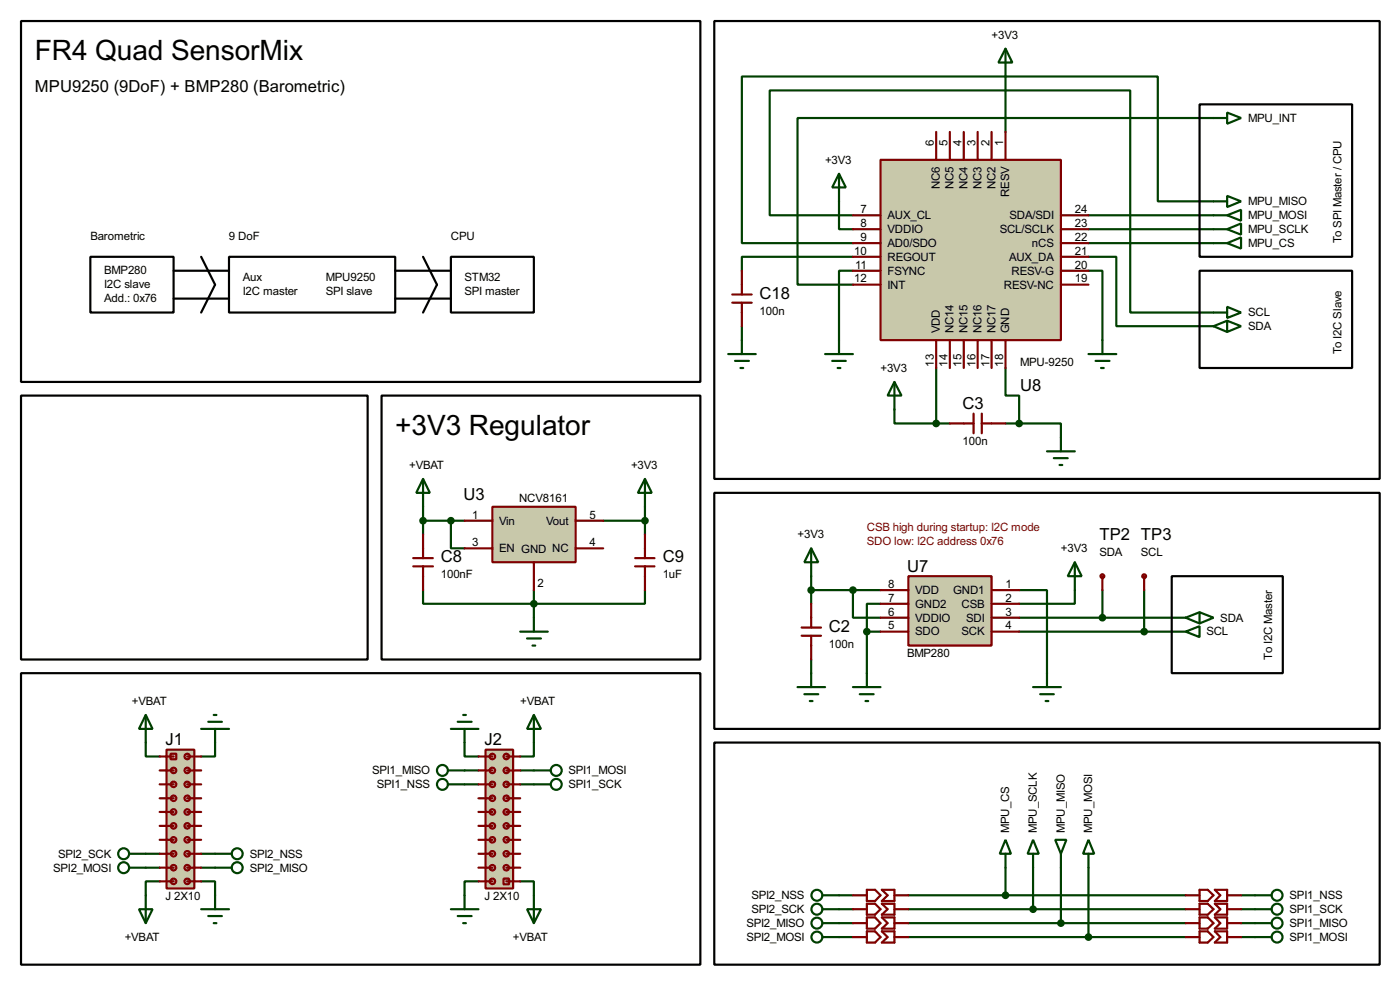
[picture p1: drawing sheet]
<svg xmlns="http://www.w3.org/2000/svg" width="256mm" height="180mm" viewBox="0 0 256 180" stroke-linecap="round" stroke-linejoin="round" font-family="sans-serif">
<g fill="none" stroke="#004000" stroke-width=".4">
<path d="M184.2 14v10.2M153.7 36.9v5.1h2.6M156.3 39.4h-15.3v-22.8h66.1v40.6h15.2M199.4 39.4h22.9M222.3 36.9h-10.2v-22.9h-76.2v30.5h20.4M222.3 21.6h-76.2v30.5h10.2M135.9 59.7v2.6M156.3 47h-20.4v2.6M156.3 49.6h-2.6v12.7M199.4 49.6h2.6v12.7M199.4 47h5.1v12.7h17.8M199.4 42h22.9"/>
<path d="M199.4 44.5h22.9M163.9 75v2.5h7.6M171.5 67.4v10.1M171.5 77.5h2.5M184.2 67.4v5h2.5v5.1M184.2 77.5h2.5M186.7 77.5h7.7v2.6M77.5 95.3h7.6M77.5 92.8v5M82.6 95.3v5.1h2.5M110.5 95.3h7.7M118.2 92.8v5"/>
<path d="M77.5 108v2.5h40.7v-2.5M95.3 115.6h5.1M96.6 116.9h2.5M97.6 118.2h.5M97.8 108v7.6M148.6 105.5v5M148.6 108h12.7M156.3 108v5.1h5M158.8 115.6v7.6M158.8 115.6h2.5M161.3 110.5h-2.5v5.1M186.7 108h5.1v15.2"/>
<path d="M186.7 115.6h28M186.7 113.1h30.5M196.9 108v2.5h-10.2M202 108v5.1M209.6 108v7.6M26.7 135.9v2.6h2.6M39.4 135.9v2.6h-2.5M85.1 135.9v2.6h2.6M97.8 135.9v2.6h-2.5M148.6 120.7v2.5M26.7 158.8h2.6M26.7 156.3h2.6"/>
<path d="M36.9 158.8h2.5M36.9 156.3h2.5M85.1 141h2.6M85.1 143.6h2.6M95.3 141h2.5M95.3 143.6h2.5M184.2 158.8v5.1M189.3 158.8v7.6M194.4 158.8v10.2M199.4 158.8v12.7M29.3 161.3h-2.6v2.6M36.9 161.3h2.5v2.6"/>
<path d="M87.7 161.3h-2.6v2.6M95.3 161.3h2.5v2.6M153.7 169h2.6M153.7 171.5h2.6M153.7 166.4h2.6M153.7 163.9h2.6M166.4 169h50.8M166.4 171.5h50.8M166.4 166.4h50.8M166.4 163.9h50.8M227.4 169h2.5M227.4 171.5h2.5"/>
<path d="M227.4 166.4h2.5M227.4 163.9h2.5"/>
</g>
<path d="M77.5 97.8v4.4M118.2 97.8v4.4M75.7 103.7h3.6M75.7 102.2h3.6M77.5 103.7v4.3M116.4 103.7h3.5M116.4 102.2h3.5M118.2 103.7v4.3" fill="none" stroke="#800000" stroke-width=".4"/>
<circle cx="97.8" cy="110.5" r=".5" fill="#004000" stroke="#004000" stroke-width=".4"/>
<path d="M90.2 92.8h15.3v10.1h-15.3z" fill="#c8c8aa" stroke="#800000" stroke-width=".4"/>
<path d="M85.1 95.3h5.1M105.5 95.3h5M85.1 100.4h5.1M97.8 102.9v5.1M105.5 100.4h5" fill="none" stroke="#800000" stroke-width=".4"/>
<g fill="#004000" stroke="#004000" stroke-width=".4">
<circle cx="82.6" cy="95.3" r=".5"/>
<circle cx="118.1" cy="95.3" r=".5"/>
<circle cx="77.5" cy="95.3" r=".5"/>
</g>
<path d="M77.5 87.7l1.3 2.5h-2.5zM77.5 87.7v5.1M118.2 87.7l1.2 2.5h-2.5zM118.2 87.7v5.1" fill="none" stroke="#004000" stroke-width=".4"/>
<path d="M69.9 72.4h58.4v48.3h-58.4z" fill="none" stroke="#000" stroke-width=".4"/>
<g fill="#c8c8aa" stroke="#800000" stroke-width=".4">
<path d="M89 137.2h5v25.4h-5z"/>
<path d="M92.3 160.8h1v1.1h-1z"/>
</g>
<g fill="#c8c8aa" stroke="#800000" stroke-width=".4">
<circle cx="92.7" cy="158.8" r=".5"/>
<circle cx="92.7" cy="156.3" r=".5"/>
<circle cx="92.7" cy="153.7" r=".5"/>
<circle cx="92.7" cy="151.2" r=".5"/>
<circle cx="90.2" cy="161.3" r=".5"/>
<circle cx="90.2" cy="158.8" r=".5"/>
<circle cx="90.2" cy="156.3" r=".5"/>
<circle cx="90.2" cy="153.7" r=".5"/>
<circle cx="90.2" cy="151.2" r=".5"/>
<circle cx="92.7" cy="146.1" r=".5"/>
<circle cx="92.7" cy="143.6" r=".5"/>
<circle cx="92.7" cy="141" r=".5"/>
<circle cx="92.7" cy="138.5" r=".5"/>
<circle cx="90.2" cy="148.6" r=".5"/>
<circle cx="90.2" cy="146.1" r=".5"/>
<circle cx="90.2" cy="143.6" r=".5"/>
<circle cx="90.2" cy="141" r=".5"/>
<circle cx="90.2" cy="138.5" r=".5"/>
<circle cx="92.7" cy="148.6" r=".5"/>
</g>
<g fill="none" stroke="#800000" stroke-width=".4">
<path d="M87.7 138.5h2.5M92.8 138.5h2.5M87.7 158.8h2.5M87.7 156.3h2.5M87.7 153.7h2.5M87.7 151.2h2.5M87.7 148.6h2.5M87.7 146.1h2.5M87.7 143.6h2.5M87.7 141h2.5M92.8 158.8h2.5M92.8 156.3h2.5"/>
<path d="M92.8 153.7h2.5M92.8 151.2h2.5M92.8 148.6h2.5M92.8 146.1h2.5M92.8 143.6h2.5M92.8 141h2.5M87.7 161.3h2.5M92.8 161.3h2.5"/>
</g>
<g fill="#c8c8aa" stroke="#800000" stroke-width=".4">
<path d="M30.5 137.2h5.1v25.4h-5.1z"/>
<path d="M31.3 138h1v1h-1z"/>
</g>
<g fill="#c8c8aa" stroke="#800000" stroke-width=".4">
<circle cx="31.8" cy="141" r=".5"/>
<circle cx="31.8" cy="143.6" r=".5"/>
<circle cx="31.8" cy="146.1" r=".5"/>
<circle cx="31.8" cy="148.6" r=".5"/>
<circle cx="34.3" cy="138.5" r=".5"/>
<circle cx="34.3" cy="141" r=".5"/>
<circle cx="34.3" cy="143.6" r=".5"/>
<circle cx="34.3" cy="146.1" r=".5"/>
<circle cx="34.3" cy="148.6" r=".5"/>
<circle cx="31.8" cy="153.7" r=".5"/>
<circle cx="31.8" cy="156.3" r=".5"/>
<circle cx="31.8" cy="158.8" r=".5"/>
<circle cx="31.8" cy="161.3" r=".5"/>
<circle cx="34.3" cy="151.2" r=".5"/>
<circle cx="34.3" cy="153.7" r=".5"/>
<circle cx="34.3" cy="156.3" r=".5"/>
<circle cx="34.3" cy="158.8" r=".5"/>
<circle cx="34.3" cy="161.3" r=".5"/>
<circle cx="31.8" cy="151.2" r=".5"/>
</g>
<g fill="none" stroke="#800000" stroke-width=".4">
<path d="M29.3 138.5h2.5M34.3 138.5h2.6M29.3 141h2.5M29.3 143.6h2.5M29.3 146.1h2.5M29.3 148.6h2.5M29.3 151.2h2.5M29.3 153.7h2.5M29.3 156.3h2.5M29.3 158.8h2.5M34.3 141h2.6M34.3 143.6h2.6"/>
<path d="M34.3 146.1h2.6M34.3 148.6h2.6M34.3 151.2h2.6M34.3 153.7h2.6M34.3 156.3h2.6M34.3 158.8h2.6M29.3 161.3h2.5M34.3 161.3h2.6"/>
</g>
<g fill="none" stroke="#004000" stroke-width=".4">
<path d="M26.7 130.9l1.3 2.5h-2.5zM26.7 130.9v5M36.9 133.4h5.1M38.2 132.1h2.5M39.2 130.9h.5M39.4 133.4v2.5M82.6 133.4h5.1M83.9 132.1h2.5M84.9 130.9h.5M85.1 133.4v2.5M97.8 130.9l1.3 2.5h-2.5zM97.8 130.9v5"/>
<path d="M23.7 158.8h3M23.7 156.3h3M39.4 158.8h3.1M39.4 156.3h3.1M82.1 141h3M82.1 143.6h3M97.8 141h3.1M97.8 143.6h3.1M25.5 166.4h2.5l-1.3 2.6zM26.7 163.9v5.1M36.9 166.4h5.1M38.2 167.7h2.5"/>
<path d="M39.2 169h.5M39.4 163.9v2.5M82.6 166.4h5.1M83.9 167.7h2.5M84.9 169h.5M85.1 163.9v2.5M96.6 166.4h2.5l-1.3 2.6zM97.8 163.9v5.1"/>
<circle cx="22.6" cy="156.3" r="1"/>
<circle cx="22.6" cy="158.8" r="1"/>
<circle cx="43.4" cy="156.3" r="1"/>
<circle cx="43.4" cy="158.8" r="1"/>
<circle cx="81" cy="143.6" r="1"/>
<circle cx="81" cy="141" r="1"/>
<circle cx="101.9" cy="143.6" r="1"/>
<circle cx="101.9" cy="141" r="1"/>
</g>
<path d="M166.4 105.5h15.3v12.7h-15.3z" fill="#c8c8aa" stroke="#800000" stroke-width=".4"/>
<path d="M161.3 108h5.1M161.3 110.5h5.1M161.3 113.1h5.1M161.3 115.6h5.1M181.7 108h5M181.7 110.5h5M181.7 113.1h5M181.7 115.6h5" fill="none" stroke="#800000" stroke-width=".4"/>
<path d="M214.7 115.6h2.5M217.2 115.6l2.6-1v2zM219.8 112.1l2.5 1-2.5 1zM219.8 112.1l-2.6 1 2.6 1" fill="none" stroke="#004000" stroke-width=".4"/>
<path d="M161.3 29.3h33.1v33h-33.1z" fill="#c8c8aa" stroke="#800000" stroke-width=".4"/>
<g fill="none" stroke="#800000" stroke-width=".4">
<path d="M156.3 39.4h5M171.5 24.2v5.1M174 24.2v5.1M176.6 24.2v5.1M179.1 24.2v5.1M181.7 24.2v5.1M184.2 24.2v5.1M194.4 39.4h5M134.2 55.4h3.5M134.2 53.9h3.5M135.9 49.6v4.3M135.9 55.4v4.3"/>
<path d="M156.3 44.5h5M156.3 47h5M156.3 49.6h5M156.3 52.1h5M156.3 42h5M194.4 44.5h5M194.4 47h5M194.4 49.6h5M194.4 52.1h5M194.4 42h5M171.5 62.3v5.1M174 62.3v5.1"/>
<path d="M176.6 62.3v5.1M179.1 62.3v5.1M181.7 62.3v5.1M184.2 62.3v5.1M146.9 114.9h3.5M146.9 116.4h3.5M148.6 110.5v4.4M148.6 116.4v4.3"/>
</g>
<g fill="none" stroke="#004000" stroke-width=".4">
<path d="M184.2 8.9l1.3 2.6h-2.6zM184.2 8.9v5.1M153.7 31.8l1.3 2.5h-2.5zM153.7 31.8v5.1M222.3 36.9h2.5M222.3 39.4h2.5M222.3 21.6h2.5M224.8 35.9l2.6 1-2.6 1zM224.8 39.4l2.6-1v2zM224.8 20.6l2.6 1-2.6 1.1zM222.3 42h2.5M222.3 57.2h2.5"/>
<path d="M224.8 42l2.6-1.1v2.1zM224.8 58.7l2.6 1-2.6 1.1zM224.8 56.2l2.6 1-2.6 1zM224.8 58.7l-2.5 1 2.5 1.1M133.4 64.8h5.1M134.7 66.1h2.5M135.7 67.4h.5M135.9 62.3v2.5M163.9 69.9l1.3 2.5h-2.6zM163.9 69.9v5.1M199.4 64.8h5.1M200.7 66.1h2.6"/>
<path d="M201.7 67.4h.5M202 62.3v2.5M148.6 100.4l1.3 2.5h-2.5zM148.6 100.4v5.1M196.9 102.9l1.3 2.6h-2.6zM196.9 102.9v5.1M146.1 125.8h5.1M147.4 127.1h2.5M148.4 128.3h.5M148.6 123.2v2.6M156.3 125.8h5M157.5 127.1h2.6"/>
<path d="M158.6 128.3h.5M158.8 123.2v2.6M189.3 125.8h5.1M190.6 127.1h2.5M191.6 128.3h.5M191.8 123.2v2.6"/>
</g>
<g fill="#004000" stroke="#004000" stroke-width=".4">
<circle cx="148.6" cy="108" r=".5"/>
<circle cx="156.2" cy="108" r=".5"/>
<circle cx="158.8" cy="115.6" r=".5"/>
</g>
<path d="M16.6 47h15.2v10.2h-15.2zM31.8 49.6h10.2M31.8 54.7h10.2M36.9 47l2.5 5.1-2.5 5.1M42 47h30.4v10.2h-30.4zM72.4 49.6h10.2M72.4 54.7h10.2M77.5 47l2.6 5.1-2.6 5.1M82.6 47h15.2v10.2h-15.2zM214.7 105.5h20.3v17.7h-20.3z" fill="none" stroke="#000" stroke-width=".4"/>
<circle cx="201.9" cy="105.5" r=".35" fill="#c8c8aa" stroke="#800000" stroke-width=".4"/>
<path d="M202 105.5v2.5" fill="none" stroke="#800000" stroke-width=".4"/>
<circle cx="209.6" cy="105.5" r=".35" fill="#c8c8aa" stroke="#800000" stroke-width=".4"/>
<g fill="none" stroke="#800000" stroke-width=".4">
<path d="M174 77.5h4.4M178.4 75.7v3.6M179.9 75.7v3.6M179.9 77.5h4.3M209.6 105.5v2.5M156.3 163.9h2.5M156.3 166.4h2.5M156.3 169h2.5M156.3 171.5h2.5M158.8 162.9h1.5l1 1-1 1h-1.5zM158.8 165.4h1.5l1 1-1 1h-1.5zM158.8 167.9h1.5l1 1.1-1 1h-1.5z"/>
<path d="M158.8 170.5h1.5l1 1-1 1h-1.5zM161.6 162.9h2.3v2h-2.3l1-1zM161.6 165.4h2.3v2h-2.3l1-1zM161.6 167.9h2.3v2.1h-2.3l1-1zM161.6 170.5h2.3v2h-2.3l1-1zM163.9 163.9h2.5M163.9 166.4h2.5M163.9 169h2.5M163.9 171.5h2.5M217.2 163.9h2.6M217.2 166.4h2.6M217.2 169h2.6"/>
<path d="M217.2 171.5h2.6M219.8 162.9h1.5l1 1-1 1h-1.5zM219.8 165.4h1.5l1 1-1 1h-1.5zM219.8 167.9h1.5l1 1.1-1 1h-1.5zM219.8 170.5h1.5l1 1-1 1h-1.5zM222.6 162.9h2.2v2h-2.2l1-1zM222.6 165.4h2.2v2h-2.2l1-1zM222.6 167.9h2.2v2.1h-2.2l1-1zM222.6 170.5h2.2v2h-2.2l1-1zM224.8 163.9h2.6M224.8 166.4h2.6M224.8 169h2.6"/>
<path d="M224.8 171.5h2.6"/>
</g>
<g fill="#004000" stroke="#004000" stroke-width=".4">
<circle cx="201.9" cy="113.1" r=".5"/>
<circle cx="209.6" cy="115.6" r=".5"/>
<circle cx="171.5" cy="77.5" r=".5"/>
<circle cx="186.7" cy="77.5" r=".5"/>
<circle cx="184.2" cy="163.9" r=".5"/>
<circle cx="189.2" cy="166.4" r=".5"/>
<circle cx="194.3" cy="169" r=".5"/>
<circle cx="199.4" cy="171.5" r=".5"/>
</g>
<g fill="none" stroke="#004000" stroke-width=".4">
<path d="M222.3 44.5h2.5M224.8 44.5l2.6-1v2zM151.2 64.8h5.1M152.5 66.1h2.5M153.5 67.4h.5M153.7 62.3v2.5M191.8 82.6h5.1M193.1 83.9h2.5M194.1 85.1h.5M194.4 80.1v2.5M184.2 153.7l1 2.6h-2zM184.2 156.3v2.5"/>
<path d="M189.3 153.7l1 2.6h-2zM189.3 156.3v2.5M193.3 153.7h2.1l-1 2.6zM194.4 156.3v2.5M199.4 153.7l1.1 2.6h-2.1zM199.4 156.3v2.5M150.7 169h3M150.7 171.5h3M150.7 166.4h3M150.7 163.9h3M229.9 169h3.1M229.9 171.5h3.1"/>
<path d="M229.9 166.4h3.1M229.9 163.9h3.1"/>
<circle cx="149.6" cy="166.4" r="1"/>
<circle cx="149.6" cy="169" r="1"/>
<circle cx="149.6" cy="171.5" r="1"/>
<circle cx="149.6" cy="163.9" r="1"/>
<circle cx="233.9" cy="163.9" r="1"/>
<circle cx="233.9" cy="166.4" r="1"/>
<circle cx="233.9" cy="171.5" r="1"/>
<circle cx="233.9" cy="169" r="1"/>
</g>
<path d="M3.9 3.9h124.4v66h-124.4zM130.9 3.9h121.9v83.8h-121.9zM219.8 19.1h27.9v27.9h-27.9zM219.8 49.6h27.9v17.8h-27.9zM3.9 72.4h63.5v48.3h-63.5zM130.9 90.2h121.9v43.2h-121.9zM3.9 123.2h124.4v53.4h-124.4zM130.9 135.9h121.9v40.7h-121.9z" fill="none" stroke="#000" stroke-width=".4"/>
<g font-size="5.8">
<text x="6.4" y="11">FR4 Quad SensorMix</text>
<text x="72.4" y="79.6">+3V3 Regulator</text>
</g>
<g font-size="3.4">
<text x="6.4" y="16.8">MPU9250 (9DoF) + BMP280 (Barometric)</text>
<text x="139.2" y="54.7">C18</text>
<text x="186.9" y="71.6">U8</text>
<text x="176.4" y="74.9">C3</text>
<text x="84.9" y="91.5">U3</text>
<text x="201.4" y="98.8">TP2 TP3</text>
<text x="80.8" y="102.9">C8</text>
<text x="121.4" y="102.9">C9</text>
<text x="166.2" y="104.7">U7</text>
<text x="151.9" y="115.6">C2</text>
<text x="30.3" y="136.4">J1</text>
<text x="88.8" y="136.4">J2</text>
</g>
<g font-size="2.4">
<text x="181.7" y="7.1">+3V3</text>
<text x="228.7" y="22.3">MPU_INT</text>
<text x="151.2" y="30">+3V3</text>
<text x="171.1" y="26.7" transform="rotate(-90 171.1 26.7)">6</text>
<text x="173.6" y="26.7" transform="rotate(-90 173.6 26.7)">5</text>
<text x="176.2" y="26.7" transform="rotate(-90 176.2 26.7)">4</text>
<text x="178.7" y="26.7" transform="rotate(-90 178.7 26.7)">3</text>
<text x="181.3" y="26.7" transform="rotate(-90 181.3 26.7)">2</text>
<text x="183.8" y="26.7" transform="rotate(-90 183.8 26.7)">1</text>
<text x="172.2" y="34.7" transform="rotate(-90 172.2 34.7)">NC6</text>
<text x="174.7" y="34.7" transform="rotate(-90 174.7 34.7)">NC5</text>
<text x="177.3" y="34.6" transform="rotate(-90 177.3 34.6)">NC4</text>
<text x="179.8" y="34.6" transform="rotate(-90 179.8 34.6)">NC3</text>
<text x="182.4" y="34.7" transform="rotate(-90 182.4 34.7)">NC2</text>
<text x="157.7" y="39">7</text>
<text x="157.7" y="41.6">8</text>
<text x="162.6" y="40.1">AUX_CL</text>
<text x="184.9" y="36" transform="rotate(-90 184.9 36)">RESV</text>
<text x="185" y="40.1">SDA/SDI</text>
<text x="196.9" y="41.6">23</text>
<text x="196.9" y="39">24</text>
<text x="228.7" y="37.6">MPU_MISO</text>
<text x="228.7" y="40.1">MPU_MOSI</text>
<text x="16.6" y="43.9">Barometric</text>
<text x="42" y="43.9">9 DoF</text>
<text x="82.6" y="43.9">CPU</text>
<text x="156.5" y="46.6">10</text>
<text x="157.7" y="44.1">9</text>
<text x="162.6" y="45.2">AD0/SDO</text>
<text x="162.6" y="47.7">REGOUT</text>
<text x="162.6" y="42.7">VDDIO</text>
<text x="183.2" y="42.7">SCL/SCLK</text>
<text x="184.9" y="47.7">AUX_DA</text>
<text x="189.1" y="45.2">nCS</text>
<text x="196.9" y="46.6">21</text>
<text x="196.9" y="44.1">22</text>
<text x="228.7" y="42.7">MPU_SCLK</text>
<text x="228.7" y="45.2">MPU_CS</text>
<text x="245.8" y="44.5" transform="rotate(-90 245.8 44.5)">To SPI Master / CPU</text>
<text x="19.1" y="50.2">BMP280</text>
<text x="19.1" y="52.8">I2C slave</text>
<text x="44.5" y="54">I2C master</text>
<text x="44.5" y="51.5">Aux</text>
<text x="59.7" y="51.5">MPU9250</text>
<text x="59.7" y="54">SPI slave</text>
<text x="85.1" y="51.5">STM32</text>
<text x="85.1" y="54">SPI master</text>
<text x="156.5" y="51.7">12</text>
<text x="156.7" y="49.2">11</text>
<text x="162.6" y="50.3">FSYNC</text>
<text x="162.6" y="52.8">INT</text>
<text x="183.9" y="52.8">RESV-NC</text>
<text x="185.3" y="50.3">RESV-G</text>
<text x="196.9" y="51.7">19</text>
<text x="196.9" y="49.2">20</text>
<text x="19.1" y="55.3">Add.: 0x76</text>
<text x="139.2" y="57.6">100n</text>
<text x="228.7" y="57.9">SCL</text>
<text x="172.2" y="61" transform="rotate(-90 172.2 61)">VDD</text>
<text x="174.7" y="61" transform="rotate(-90 174.7 61)">NC14</text>
<text x="177.3" y="61" transform="rotate(-90 177.3 61)">NC15</text>
<text x="179.8" y="61" transform="rotate(-90 179.8 61)">NC16</text>
<text x="182.4" y="61" transform="rotate(-90 182.4 61)">NC17</text>
<text x="184.9" y="61" transform="rotate(-90 184.9 61)">GND</text>
<text x="228.7" y="60.4">SDA</text>
<text x="245.8" y="64.8" transform="rotate(-90 245.8 64.8)">To I2C Slave</text>
<text x="161.3" y="68.1">+3V3</text>
<text x="171.1" y="67.1" transform="rotate(-90 171.1 67.1)">13</text>
<text x="173.6" y="67.1" transform="rotate(-90 173.6 67.1)">14</text>
<text x="176.2" y="67.1" transform="rotate(-90 176.2 67.1)">15</text>
<text x="178.7" y="67.1" transform="rotate(-90 178.7 67.1)">16</text>
<text x="181.3" y="67.1" transform="rotate(-90 181.3 67.1)">17</text>
<text x="183.8" y="67.1" transform="rotate(-90 183.8 67.1)">18</text>
<text x="186.9" y="66.9">MPU-9250</text>
<text x="176.4" y="81.4">100n</text>
<text x="75" y="85.8">+VBAT</text>
<text x="115.6" y="85.8">+3V3</text>
<text x="86.5" y="94.9">1</text>
<text x="95.1" y="91.9">NCV8161</text>
<text x="108" y="94.9">5</text>
<text x="86.5" y="100">3</text>
<text x="91.5" y="96">Vin</text>
<text x="91.5" y="101.1">EN GND NC</text>
<text x="100.1" y="96">Vout</text>
<text x="108" y="100">4</text>
<text x="146.1" y="98.5">+3V3</text>
<text x="194.4" y="101.1">+3V3</text>
<text x="201.4" y="101.7">SDA</text>
<text x="209" y="101.7">SCL</text>
<text x="80.8" y="105.9">100nF</text>
<text x="98.5" y="107.4">2</text>
<text x="121.4" y="105.9">1uF</text>
<text x="162.7" y="107.6">8</text>
<text x="184.2" y="107.6">1</text>
<text x="162.7" y="110.1">7</text>
<text x="162.7" y="112.7">6</text>
<text x="167.7" y="108.7">VDD</text>
<text x="167.7" y="111.2">GND2</text>
<text x="167.7" y="113.8">VDDIO</text>
<text x="174.6" y="108.7">GND1</text>
<text x="176.2" y="111.2">CSB</text>
<text x="177" y="113.8">SDI</text>
<text x="184.2" y="112.7">3</text>
<text x="184.2" y="110.1">2</text>
<text x="223.6" y="113.8">SDA</text>
<text x="151.9" y="118.6">100n</text>
<text x="162.7" y="115.2">5</text>
<text x="167.7" y="116.3">SDO</text>
<text x="176.2" y="116.3">SCK</text>
<text x="184.2" y="115.2">4</text>
<text x="221" y="116.3">SCL</text>
<text x="166.2" y="120.3">BMP280</text>
<text x="233.1" y="120.7" transform="rotate(-90 233.1 120.7)">To I2C Master</text>
<text x="24.2" y="129">+VBAT</text>
<text x="95.3" y="129">+VBAT</text>
<text x="68.2" y="141.7">SPI1_MISO</text>
<text x="104.2" y="141.7">SPI1_MOSI</text>
<text x="69.1" y="144.3">SPI1_NSS</text>
<text x="104.2" y="144.3">SPI1_SCK</text>
<text x="184.9" y="152.4" transform="rotate(-90 184.9 152.4)">MPU_CS</text>
<text x="190" y="152.4" transform="rotate(-90 190 152.4)">MPU_SCLK</text>
<text x="195.1" y="152.5" transform="rotate(-90 195.1 152.5)">MPU_MISO</text>
<text x="200.1" y="152.4" transform="rotate(-90 200.1 152.4)">MPU_MOSI</text>
<text x="9.8" y="159.5">SPI2_MOSI</text>
<text x="10.7" y="157">SPI2_SCK</text>
<text x="45.8" y="159.5">SPI2_MISO</text>
<text x="45.8" y="157">SPI2_NSS</text>
<text x="30.3" y="164.7">J 2X10</text>
<text x="88.8" y="164.7">J 2X10</text>
<text x="137.7" y="167.1">SPI2_SCK</text>
<text x="137.7" y="164.6">SPI2_NSS</text>
<text x="236.3" y="167.1">SPI1_SCK</text>
<text x="236.3" y="164.6">SPI1_NSS</text>
<text x="22.9" y="172.2">+VBAT</text>
<text x="94" y="172.2">+VBAT</text>
<text x="136.8" y="169.7">SPI2_MISO</text>
<text x="136.8" y="172.2">SPI2_MOSI</text>
<text x="236.3" y="169.7">SPI1_MISO</text>
<text x="236.3" y="172.2">SPI1_MOSI</text>
</g>
<g font-size="2.4" fill="#800000">
<text x="158.8" y="97.2">CSB high during startup: I2C mode</text>
<text x="158.8" y="99.7">SDO low: I2C address 0x76</text>
</g>
</svg>
